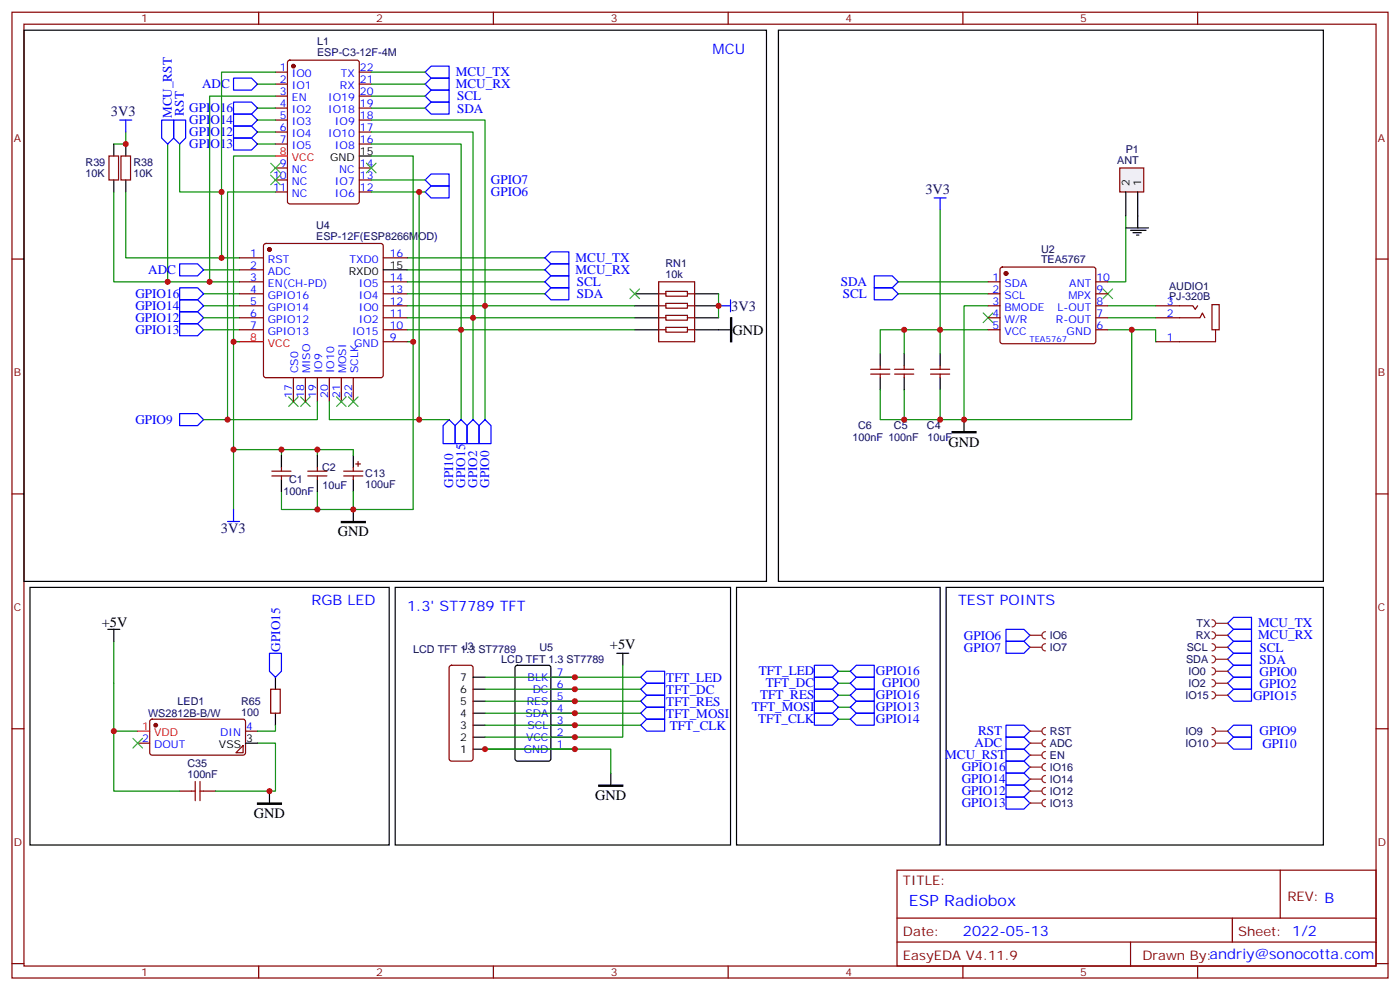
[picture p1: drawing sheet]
<svg xmlns="http://www.w3.org/2000/svg" width="412mm" height="291mm" viewBox="0 0 412 291" stroke-linecap="round" stroke-linejoin="round" font-family="sans-serif">
<g fill="none" stroke="#870000" stroke-width=".35">
<path d="M3.5 3.6h405.4v284.3h-405.4zM7.1 7.1h398.2v277.3h-398.2zM76.2 3.6v3.5M145.3 3.6v3.5M214.5 3.6v3.5M283.6 3.6v3.5M352.8 3.6v3.5M32.1 45.9h2.8v7.1h-2.8zM35.6 45.9h2.9v7.1h-2.9zM3.5 76.3h3.6M70.6 75.9h7M70.6 79.4h7"/>
<path d="M77.8 71.9l.5-.2h33.9l.5 .2 .2 .5v38.1l-.2 .5-.5 .2h-33.9l-.5-.2-.2-.5v-38.1zM112.9 75.9h7M405.3 76.3h3.6M70.6 97.1h7M70.6 86.5h7M70.6 93.6h7M70.6 83h7M70.6 90h7M112.9 97.1h7M112.9 86.5h7M112.9 93.6h7M112.9 83h7"/>
<path d="M112.9 90h7M194 97.1h2.1M194 83h10.6v17.6h-10.6zM194 86.5h2.1M194 93.6h2.1M194 90h2.1M196.1 85.8h6.4v1.4h-6.4zM196.1 89.3h6.4v1.4h-6.4zM196.1 92.9h6.4v1.4h-6.4zM196.1 96.4h6.4v1.4h-6.4zM202.5 97.1h2.1M202.5 86.5h2.1"/>
<path d="M202.5 93.6h2.1M202.5 90h2.1M86.4 111.2v7.1M90 111.2v7.1M93.5 111.2v7.1M97 111.2v7.1M100.5 111.2v7.1M104.1 111.2v7.1M112.9 100.6h7M80.1 138.7h5.6M82.9 137.7v1M90.7 138.7h5.6"/>
<path d="M93.5 137.7v1M101.2 138.7h5.7M104.1 137.7v1M104.8 136.6h1.4M105.5 135.9v1.4M3.5 145.4h3.6M80.1 140.1h5.6M82.9 140.1v1.1M90.7 140.1h5.6M93.5 140.1v1.1M101.2 140.1h5.7M104.1 140.1v1.1"/>
<path d="M405.3 145.4h3.6M3.5 214.6h3.6M79.7 202.9h2.8v7.1h-2.8zM405.3 214.6h3.6M52.9 232.9h3.5M60 232.9h3.5M264.2 256.2h141.1v28.2h-141.1zM377.1 256.2v14.1M264.2 270.3h141.1M264.2 277.4h141.1M333 277.4v7M363 270.3v7.1"/>
<path d="M3.5 283.7h3.6M76.2 284.4v3.5M145.3 284.4v3.5M214.5 284.4v3.5M283.6 284.4v3.5M352.8 284.4v3.5M405.3 283.7h3.6"/>
</g>
<g fill="none" stroke="#000" stroke-width=".35">
<path d="M7.1 8.9h218.7v162.3h-218.7zM33.5 42.4v3.5M33.5 53v3.5M37 42.4v3.5M37 53v3.5M112.9 79.4h7M187 86.5h7M187 90h7M187 93.6h7M187 97.1h7M204.6 86.5h7.1M204.6 90h7.1"/>
<path d="M204.6 93.6h7.1M204.6 97.1h10.6M82.9 134.1v3.6M93.5 134.1v3.6M104.1 134.1v3.6M82.9 141.2v3.5M93.5 141.2v3.5M104.1 141.2v3.5M104.1 150v3.5M81.1 199.4v3.5M81.1 210v3.5M79.4 232.9v3.5"/>
</g>
<g fill="none" stroke="#008700" stroke-width=".35">
<path d="M37 38.9v3.5h-3.5M33.5 56.5v26.5h37.1M37 56.5v19.4h33.6M49.4 42.4v40.6M60 79.4h10.6M119.9 79.4h40.6M119.9 75.9h40.6M331.6 63.6v19.4h-5.3M60 97.1h10.6M60 93.6h10.6M60 90h10.6M60 86.5h10.6"/>
<path d="M119.9 83h40.6M119.9 93.6h67.1M119.9 97.1h67.1M119.9 90h67.1M119.9 86.5h40.6M135.8 97.1v26.4M139.3 93.6v29.9M142.9 90v33.5M211.7 86.5v7.1M291 90h-7v33.5h-17.7v-8.8M70.6 100.6h-1.8v49.4M119.9 100.6h1.8v49.4h-17.6"/>
<path d="M68.8 132.4h14.1v1.7M82.9 132.4h10.6v1.7M93.5 132.4h10.6v1.7M82.9 144.7v5.3h21.2v-5.3M93.5 144.7v5.3M33.5 188.8v44.1h19.4M33.5 215.3h7.1M75.8 218.8h5.3v14.1h-17.6"/>
</g>
<path d="M56.4 232.9h1.1M57.5 230.1v5.6M58.9 230.1v5.6M58.9 232.9h1.1" fill="none" stroke="#a10000" stroke-width=".35"/>
<path d="M215.2 93.6h.3v7h-.3zM100.5 153.5h7.1v.4h-7.1zM75.8 236.4h7.1v.4h-7.1z" fill="#000" stroke="#000" stroke-width=".35"/>
<g fill="none" stroke="#00f" stroke-width=".35">
<path d="M35.3 35.3h3.5M37 35.3v3.6M47.6 35.3h3.6v5.3l-1.8 1.8-1.8-1.8zM52.9 77.7h5.3l1.8 1.7-1.8 1.8h-5.3zM52.9 91.8h5.3l1.8 1.8-1.8 1.7h-5.3zM52.9 95.3h5.3l1.8 1.8-1.8 1.7h-5.3zM52.9 88.3h5.3l1.8 1.7-1.8 1.8h-5.3zM52.9 84.7h5.3l1.8 1.8-1.8 1.8h-5.3zM160.5 83l1.8-1.8h5.3v3.5h-5.3zM160.5 86.5l1.8-1.8h5.3v3.6h-5.3zM211.7 90h3.5M215.2 88.3v3.5"/>
<path d="M135.8 123.5l1.8 1.8v5.3h-3.5v-5.3zM139.3 123.5l1.8 1.8v5.3h-3.5v-5.3zM142.9 123.5l1.7 1.8v5.3h-3.5v-5.3zM67 153.5h3.6M68.8 150v3.5"/>
</g>
<path d="M85 116.8l2.8 2.9M87.8 116.8l-2.8 2.9M88.5 116.8l2.9 2.9M91.4 116.8l-2.9 2.9M99.1 116.8l2.9 2.9M102 116.8l-2.9 2.9M102.7 116.8l2.8 2.9M105.5 116.8l-2.8 2.9" fill="none" stroke="#3c3" stroke-width=".35"/>
<circle cx="79.4" cy="73.4" r=".53" fill="#870000" stroke="#870000" stroke-width=".35"/>
<path d="M70.6 100.6h7" fill="none" stroke="#f00" stroke-width=".35"/>
<path d="M329.8 49.5h7.1v7h-7.1z" fill="#f0f0f0" stroke="#870000" stroke-width=".35"/>
<g fill="none" stroke="#000" stroke-width=".35">
<path d="M229.3 8.9h160.5v162.3h-160.5zM105.8 45.9h3.6M331.6 56.5v7.1M335.1 56.5v10.6M331.6 67.1h6.7M333 67.8h4.6M333.7 68.5h2.5M334.8 69.2h.7M266.3 104.1v3.6M266.3 111.2v3.5M276.9 104.1v3.6M276.9 111.2v3.5"/>
<path d="M284 123.5v3.6M8.8 172.9h105.9v75.9h-105.9zM116.4 172.9h98.8v75.9h-98.8zM217 172.9h59.9v75.9h-59.9zM278.7 172.9h111.1v75.9h-111.1zM31.7 185.3h3.6M33.5 185.3v3.5M139.3 199.4h3.6M151.9 196.1l.5-.2h9.2l.6 .4 .1 27.1-.5 .6-9.4 .1-.7-.5v-27zM181.7 192.3h3.5M183.4 192.3v3.6M72.3 218.8h3.5"/>
<path d="M139.3 202.9h3.6M139.3 206.4h3.6M139.3 210h3.6M139.3 213.5h3.6M139.3 217h3.6M139.3 220.6h3.6M179.9 227.6v3.5"/>
</g>
<g fill="none" stroke="#00f" stroke-width=".35">
<path d="M51.2 35.3h3.5v5.3l-1.8 1.8-1.7-1.8zM68.8 37.1h5.3l1.7 1.8-1.7 1.7h-5.3zM68.8 33.6h5.3l1.7 1.7-1.7 1.8h-5.3zM68.8 30.1h5.3l1.7 1.7-1.7 1.8h-5.3zM68.8 23h5.3l1.7 1.8-1.7 1.7h-5.3zM125.2 28.3l1.8-1.8h5.3v3.6h-5.3zM125.2 31.8l1.8-1.7h5.3v3.5h-5.3zM125.2 21.2l1.8-1.7h5.3v3.5h-5.3zM125.2 24.8l1.8-1.8h5.3v3.5h-5.3zM68.8 40.6h5.3l1.7 1.8-1.7 1.8h-5.3zM275.2 58.3h3.5M276.9 58.3v3.5"/>
<path d="M160.5 79.4l1.8-1.7h5.3v3.5h-5.3zM162.3 74.2h5.3v3.5h-5.3l-1.8-1.8zM257.5 84.7h5.3l1.8 1.8-1.8 1.8h-5.3zM257.5 81.2h5.3l1.8 1.8-1.8 1.7h-5.3zM79.4 192.3h3.5v5.3l-1.8 1.8-1.7-1.8zM188.7 199.4l1.8-1.8h5.3v3.6h-5.3zM239.9 199.4h5.3l1.7 1.8-1.7 1.7h-5.3zM239.9 195.9h5.3l1.7 1.7-1.7 1.8h-5.3zM250.5 197.6l1.7-1.7h5.3v3.5h-5.3zM361.6 197.6l1.8-1.7h5.3v3.5h-5.3zM361.6 194.1l1.8-1.8h5.3v3.6h-5.3zM361.6 190.6l1.8-1.8h5.3v3.5h-5.3z"/>
<path d="M361.6 187l1.8-1.7h5.3v3.5h-5.3zM361.6 183.5l1.8-1.7h5.3v3.5h-5.3zM188.7 213.5l1.8-1.8h5.3v3.6h-5.3zM188.7 210l1.8-1.8h5.3v3.5h-5.3zM188.7 202.9l1.8-1.7h5.3v3.5h-5.3zM188.7 206.4l1.8-1.7h5.3v3.5h-5.3zM239.9 202.9h5.3l1.7 1.8-1.7 1.7h-5.3zM239.9 206.4h5.3l1.7 1.8-1.7 1.8h-5.3zM239.9 210h5.3l1.7 1.7-1.7 1.8h-5.3zM250.5 204.7l1.7-1.8h5.3v3.5h-5.3zM250.5 211.7l1.7-1.7h5.3v3.5h-5.3zM250.5 201.2l1.7-1.8h5.3v3.5h-5.3z"/>
<path d="M252.2 206.4h5.3v3.6h-5.3l-1.7-1.8zM296.3 217h5.3l1.8 1.8-1.8 1.8h-5.3zM296.3 213.5h5.3l1.8 1.8-1.8 1.7h-5.3zM361.6 204.7l1.8-1.8h5.3v3.5h-5.3zM361.6 201.2l1.8-1.8h5.3v3.5h-5.3zM296.3 234.7h5.3l1.8 1.7-1.8 1.8h-5.3zM296.3 231.1h5.3l1.8 1.8-1.8 1.8h-5.3zM296.3 227.6h5.3l1.8 1.8-1.8 1.7h-5.3zM296.3 224.1h5.3l1.8 1.7-1.8 1.8h-5.3zM296.3 220.6h5.3l1.8 1.7-1.8 1.8h-5.3z"/>
</g>
<g fill="none" stroke="#008700" stroke-width=".35">
<path d="M75.8 38.9h5.3M75.8 35.3h5.3M75.8 31.8h5.3M75.8 24.8h5.3M81.1 28.3h-19.4v54.7M81.1 21.2h-15.8v35.3h-12.4v-14.1M109.4 35.3h33.5v54.7M109.4 38.9h29.9v54.7M109.4 31.8h15.8M109.4 24.8h15.8M109.4 28.3h15.8M109.4 21.2h15.8"/>
<path d="M65.3 56.5v19.4M75.8 42.4h5.3M81.1 45.9h-12.3v54.7M109.4 45.9h12.3v54.7M109.4 42.4h26.4v54.7M276.9 61.8v35.3h14.1M264.6 83h26.4M264.6 86.5h26.4M326.3 97.1h14.1v3.5M326.3 90h14.1M326.3 93.6h14.1M333.4 97.1v26.4h-49.4"/>
<path d="M266.3 104.1v-7h10.6v7M276.9 114.7v8.8M142.9 199.4h45.8M183.4 195.9v21.1h-40.5M246.9 197.6h3.6M81.1 213.5v1.8h-5.3M142.9 202.9h45.8M142.9 206.4h45.8M142.9 210h45.8M142.9 213.5h45.8M246.9 204.7h3.6M246.9 201.2h3.6"/>
<path d="M246.9 208.2h3.6M246.9 211.7h3.6M169.3 220.6h-26.4h37v7"/>
</g>
<path d="M280.5 127.1h7v.3h-7zM176.4 231.1h7v.4h-7z" fill="#000" stroke="#000" stroke-width=".35"/>
<g fill="none" stroke="#870000" stroke-width=".35">
<path d="M84.9 17.9l.5-.2h19.7l.7 .4v41.2l-.4 .7h-20l-.7-.4v-41.2zM81.1 21.2h3.6M81.1 24.8h3.6M81.1 28.3h3.6M81.1 31.8h3.6M81.1 35.3h3.6M81.1 38.9h3.6M105.8 21.2h3.6M105.8 24.8h3.6M105.8 28.3h3.6M105.8 31.8h3.6M105.8 35.3h3.6"/>
<path d="M105.8 38.9h3.6M81.1 42.4h3.6M81.1 49.5h3.6M81.1 53h3.6M81.1 56.5h3.6M105.8 42.4h3.6M105.8 49.5h3.6M105.8 53h3.6M105.8 56.5h3.6M340.4 93.6h13.1l.7-1.5 .7 1.5M340.4 90h11l.7 1.1 .7-1.1M357 89.7h2.1v7.4h-2.1z"/>
<path d="M358.1 97.1v3.5h-17.7M263.5 110.1h5.7M263.5 108.7h5.7M266.3 107.7v1M266.3 110.1v1.1M274.1 110.1h5.7M274.1 108.7h5.7M276.9 107.7v1M276.9 110.1v1.1M132.5 196.1l.5-.2h5.6l.7 .4v27.1l-.2 .5-.5 .2h-5.6l-.5-.2-.2-.5v-26.8zM162.3 199.4h7M40.6 218.8h3.5"/>
<path d="M44.3 211.9l.5-.2 27.1 .1 .4 .6v9.5l-.7 .4h-27.1l-.4-.7v-9.2zM71.6 219.5v2.1h-2.1zM72.3 215.3h3.5M162.3 217h7M162.3 213.5h7M162.3 210h7M162.3 206.4h7M162.3 202.9h7M162.3 220.6h7"/>
</g>
<path d="M79.7 51.6l2.8 2.8M79.7 48l2.8 2.9M82.5 51.6l-2.8 2.8M82.5 48l-2.8 2.9M107.9 48l2.9 2.9M110.8 48l-2.9 2.9M185.6 85.1l2.8 2.8M188.4 85.1l-2.8 2.8M39.2 217.4l2.8 2.8M42 217.4l-2.8 2.8" fill="none" stroke="#3c3" stroke-width=".35"/>
<g fill="#870000" stroke="#870000" stroke-width=".35">
<circle cx="45.9" cy="213.5" r=".53"/>
<circle cx="86.4" cy="19.5" r=".53"/>
</g>
<path d="M81.1 45.9h3.6M40.6 215.3h3.5" fill="none" stroke="#f00" stroke-width=".35"/>
<path d="M357 182.5a1.06 1.06 0 0 1 1.1 1 1.06 1.06 0 0 1-1.1 1.1M358.1 183.5h3.5" fill="none" stroke="#8c2424" stroke-width=".35"/>
<circle cx="361.6" cy="183.5" r=".18" fill="#8c2424"/>
<path d="M357 186a1.06 1.06 0 0 1 1.1 1 1.06 1.06 0 0 1-1.1 1.1M358.1 187h3.5" fill="none" stroke="#8c2424" stroke-width=".35"/>
<circle cx="361.6" cy="187" r=".18" fill="#8c2424"/>
<path d="M357 189.5a1.06 1.06 0 0 1 1.1 1.1 1.06 1.06 0 0 1-1.1 1M358.1 190.6h3.5" fill="none" stroke="#8c2424" stroke-width=".35"/>
<circle cx="361.6" cy="190.6" r=".18" fill="#8c2424"/>
<path d="M357 193a1.06 1.06 0 0 1 1.1 1.1 1.06 1.06 0 0 1-1.1 1.1M358.1 194.1h3.5" fill="none" stroke="#8c2424" stroke-width=".35"/>
<circle cx="361.6" cy="194.1" r=".18" fill="#8c2424"/>
<path d="M357 196.6a1.06 1.06 0 0 1 1.1 1 1.06 1.06 0 0 1-1.1 1.1M358.1 197.6h3.5" fill="none" stroke="#8c2424" stroke-width=".35"/>
<circle cx="361.6" cy="197.6" r=".18" fill="#8c2424"/>
<path d="M357 200.1a1.06 1.06 0 0 1 1.1 1.1 1.06 1.06 0 0 1-1.1 1M358.1 201.2h3.5" fill="none" stroke="#8c2424" stroke-width=".35"/>
<circle cx="361.6" cy="201.2" r=".18" fill="#8c2424"/>
<path d="M357 203.6a1.06 1.06 0 0 1 1.1 1.1 1.06 1.06 0 0 1-1.1 1M358.1 204.7h3.5" fill="none" stroke="#8c2424" stroke-width=".35"/>
<circle cx="361.6" cy="204.7" r=".18" fill="#8c2424"/>
<path d="M303.4 215.3h3.5M308 214.2a1.06 1.06 0 0 0-1.1 1.1 1.06 1.06 0 0 0 1.1 1" fill="none" stroke="#8c2424" stroke-width=".35"/>
<circle cx="303.4" cy="215.3" r=".18" fill="#8c2424"/>
<path d="M303.4 218.8h3.5M308 217.7a1.06 1.06 0 0 0-1.1 1.1 1.06 1.06 0 0 0 1.1 1.1" fill="none" stroke="#8c2424" stroke-width=".35"/>
<circle cx="303.4" cy="218.8" r=".18" fill="#8c2424"/>
<path d="M303.4 222.3h3.5M308 221.3a1.06 1.06 0 0 0-1.1 1 1.06 1.06 0 0 0 1.1 1.1" fill="none" stroke="#8c2424" stroke-width=".35"/>
<circle cx="303.4" cy="222.3" r=".18" fill="#8c2424"/>
<path d="M303.4 225.8h3.5M308 224.8a1.06 1.06 0 0 0-1.1 1 1.06 1.06 0 0 0 1.1 1.1" fill="none" stroke="#8c2424" stroke-width=".35"/>
<circle cx="303.4" cy="225.8" r=".18" fill="#8c2424"/>
<path d="M303.4 229.4h3.5M308 228.3a1.06 1.06 0 0 0-1.1 1.1 1.06 1.06 0 0 0 1.1 1" fill="none" stroke="#8c2424" stroke-width=".35"/>
<circle cx="303.4" cy="229.4" r=".18" fill="#8c2424"/>
<path d="M303.4 232.9h3.5M308 231.8a1.06 1.06 0 0 0-1.1 1.1 1.06 1.06 0 0 0 1.1 1.1" fill="none" stroke="#8c2424" stroke-width=".35"/>
<circle cx="303.4" cy="232.9" r=".18" fill="#8c2424"/>
<path d="M303.4 236.4h3.5M308 235.4a1.06 1.06 0 0 0-1.1 1 1.06 1.06 0 0 0 1.1 1.1" fill="none" stroke="#8c2424" stroke-width=".35"/>
<circle cx="303.4" cy="236.4" r=".18" fill="#8c2424"/>
<path d="M52.9 121.8h5.3l1.8 1.7-1.8 1.8h-5.3zM132.3 123.5l1.8 1.8v5.3h-3.6v-5.3zM361.6 215.3l1.8-1.8h5.3v3.5h-5.3zM361.6 218.8l1.8-1.8h5.3v3.6h-5.3z" fill="none" stroke="#00f" stroke-width=".35"/>
<path d="M93.5 118.3v5.2h-33.5M97 118.3v5.2h35.3" fill="none" stroke="#008700" stroke-width=".35"/>
<path d="M357 214.2a1.06 1.06 0 0 1 1.1 1.1 1.06 1.06 0 0 1-1.1 1M358.1 215.3h3.5" fill="none" stroke="#8c2424" stroke-width=".35"/>
<circle cx="361.6" cy="215.3" r=".18" fill="#8c2424"/>
<path d="M357 217.7a1.06 1.06 0 0 1 1.1 1.1 1.06 1.06 0 0 1-1.1 1.1M358.1 218.8h3.5" fill="none" stroke="#8c2424" stroke-width=".35"/>
<circle cx="361.6" cy="218.8" r=".18" fill="#8c2424"/>
<path d="M125.2 53l1.8-1.8h5.3v3.6h-5.3zM125.2 56.5l1.8-1.7h5.3v3.5h-5.3zM296.3 188.8h5.3l1.8 1.8-1.8 1.7h-5.3zM296.3 185.3h5.3l1.8 1.7-1.8 1.8h-5.3z" fill="none" stroke="#00f" stroke-width=".35"/>
<path d="M109.4 53h15.8M109.4 56.5h15.8" fill="none" stroke="#008700" stroke-width=".35"/>
<path d="M303.4 187h3.5M308 186a1.06 1.06 0 0 0-1.1 1 1.06 1.06 0 0 0 1.1 1.1" fill="none" stroke="#8c2424" stroke-width=".35"/>
<circle cx="303.4" cy="187" r=".18" fill="#8c2424"/>
<path d="M303.4 190.6h3.5M308 189.5a1.06 1.06 0 0 0-1.1 1.1 1.06 1.06 0 0 0 1.1 1" fill="none" stroke="#8c2424" stroke-width=".35"/>
<circle cx="303.4" cy="190.6" r=".18" fill="#8c2424"/>
<path d="M289.6 92.1l2.9 2.9M292.5 92.1l-2.9 2.9M324.9 85.1l2.8 2.8M327.7 85.1l-2.8 2.8" fill="none" stroke="#3c3" stroke-width=".35"/>
<path d="M81.1 56.5h-14.1v67M123.5 56.5v67M266.3 97.1h-7v7M259.3 114.7v8.8h7" fill="none" stroke="#008700" stroke-width=".35"/>
<g fill="none" stroke="#870000" stroke-width=".35">
<path d="M294.8 78.8l.5-.2h26.8l.5 .2 .2 .5v21.2l-.2 .5-.5 .2h-26.8l-.5-.2-.2-.5v-21.2zM291 83h3.6M291 86.5h3.6M291 90h3.6M291 93.6h3.6M291 97.1h3.6M322.8 83h3.5M322.8 86.5h3.5M322.8 90h3.5M322.8 93.6h3.5M322.8 97.1h3.5M256.5 110.1h5.6"/>
<path d="M256.5 108.7h5.6M259.3 107.7v1M259.3 110.1v1.1"/>
</g>
<path d="M259.3 104.1v3.6M259.3 111.2v3.5" fill="none" stroke="#000" stroke-width=".35"/>
<circle cx="296.3" cy="80.5" r=".53" fill="#870000" stroke="#870000" stroke-width=".35"/>
<g fill="#c00">
<circle cx="33.5" cy="215.3" r=".88"/>
<circle cx="37" cy="42.4" r=".88"/>
<circle cx="135.8" cy="97.1" r=".88"/>
<circle cx="139.3" cy="93.6" r=".88"/>
<circle cx="142.9" cy="90" r=".88"/>
<circle cx="211.7" cy="90" r=".88"/>
<circle cx="104.1" cy="150" r=".88"/>
<circle cx="93.5" cy="150" r=".88"/>
<circle cx="93.5" cy="132.4" r=".88"/>
<circle cx="82.9" cy="132.4" r=".88"/>
<circle cx="276.9" cy="97.1" r=".88"/>
<circle cx="284" cy="123.5" r=".88"/>
<circle cx="276.9" cy="123.5" r=".88"/>
<circle cx="79.4" cy="232.9" r=".88"/>
<circle cx="169.3" cy="213.5" r=".88"/>
<circle cx="169.3" cy="210" r=".88"/>
<circle cx="169.3" cy="206.4" r=".88"/>
<circle cx="169.3" cy="202.9" r=".88"/>
<circle cx="169.3" cy="199.4" r=".88"/>
<circle cx="169.3" cy="220.6" r=".88"/>
<circle cx="142.9" cy="220.6" r=".88"/>
<circle cx="169.3" cy="217" r=".88"/>
<circle cx="333.4" cy="97.1" r=".88"/>
<circle cx="68.8" cy="132.4" r=".88"/>
<circle cx="121.7" cy="100.6" r=".88"/>
<circle cx="68.8" cy="100.6" r=".88"/>
<circle cx="61.7" cy="83" r=".88"/>
<circle cx="65.3" cy="75.9" r=".88"/>
<circle cx="49.4" cy="83" r=".88"/>
<circle cx="123.5" cy="123.5" r=".88"/>
<circle cx="123.5" cy="56.5" r=".88"/>
<circle cx="266.3" cy="97.1" r=".88"/>
<circle cx="266.3" cy="123.5" r=".88"/>
<circle cx="65.3" cy="56.5" r=".88"/>
<circle cx="67" cy="123.5" r=".88"/>
</g>
<text font-size="4.6" fill="#00f" x="267.8" y="266.8">ESP Radiobox</text>
<g font-size="4.2" fill="#00f">
<text x="209.9" y="15.9">MCU</text>
<text x="91.7" y="178.2">RGB LED</text>
<text x="119.9" y="180">1.3' ST7789 TFT</text>
<text x="282.2" y="178.2">TEST POINTS</text>
<text x="283.6" y="275.6">2022-05-13</text>
</g>
<g font-size="4.2" fill="#000080">
<text x="32.7" y="34.3">3V3</text>
<text x="272.6" y="57.2">3V3</text>
<text x="215.4" y="91.4">3V3</text>
<text x="65.1" y="157">3V3</text>
</g>
<g font-size="4.2">
<text x="215.7" y="98.5">GND</text>
<text x="279.4" y="131.5">GND</text>
<text x="99.5" y="157.9">GND</text>
<text x="30" y="184.6">+5V</text>
<text x="179.7" y="191.1">+5V</text>
<text x="175.3" y="235.5">GND</text>
<text x="74.8" y="240.8">GND</text>
</g>
<g font-size="3.9" fill="#00f">
<text x="134.3" y="22.4">MCU_TX</text>
<text x="59.5" y="26">ADC</text>
<text x="134.3" y="25.9">MCU_RX</text>
<text x="134.7" y="29.5">SCL</text>
<text x="50.7" y="34.8" transform="rotate(-90 50.7 34.8)">MCU_RST</text>
<text x="54.1" y="34" transform="rotate(-90 54.1 34)">RST</text>
<text x="55.8" y="33.1">GPIO16</text>
<text x="134.7" y="33.1">SDA</text>
<text x="55.8" y="40.1">GPIO12</text>
<text x="55.8" y="36.6">GPIO14</text>
<text x="55.8" y="43.6">GPIO13</text>
<text x="144.6" y="54.2">GPIO7</text>
<text x="144.6" y="57.8">GPIO6</text>
<text x="169.5" y="77.1">MCU_TX</text>
<text x="43.7" y="80.7">ADC</text>
<text x="169.5" y="80.6">MCU_RX</text>
<text x="39.9" y="87.7">GPIO16</text>
<text x="169.9" y="84.2">SCL</text>
<text x="169.9" y="87.8">SDA</text>
<text x="247.6" y="84.1">SDA</text>
<text x="248.3" y="87.7">SCL</text>
<text x="39.9" y="94.8">GPIO12</text>
<text x="39.9" y="91.3">GPIO14</text>
<text x="39.9" y="98.3">GPIO13</text>
<text x="39.9" y="124.8">GPIO9</text>
<text x="133.5" y="143.6" transform="rotate(-90 133.5 143.6)">GPI10</text>
<text x="137.1" y="143.6" transform="rotate(-90 137.1 143.6)">GPIO15</text>
<text x="140.6" y="143.6" transform="rotate(-90 140.6 143.6)">GPIO2</text>
<text x="144.1" y="143.6" transform="rotate(-90 144.1 143.6)">GPIO0</text>
<text x="370.6" y="184.7">MCU_TX</text>
<text x="82.5" y="191.9" transform="rotate(-90 82.5 191.9)">GPIO15</text>
<text x="283.9" y="191.8">GPIO7</text>
<text x="283.9" y="188.3">GPIO6</text>
<text x="370.6" y="188.2">MCU_RX</text>
<text x="371" y="191.8">SCL</text>
<text x="371" y="195.4">SDA</text>
<text x="196.3" y="200.7">TFT_LED</text>
<text x="223.5" y="198.7">TFT_LED</text>
<text x="225.6" y="202.2">TFT_DC</text>
<text x="258" y="198.7">GPIO16</text>
<text x="259.9" y="202.3">GPIO0</text>
<text x="371" y="202.5">GPIO2</text>
<text x="371" y="198.9">GPIO0</text>
<text x="196.3" y="204.2">TFT_DC</text>
<text x="196.3" y="207.8">TFT_RES</text>
<text x="221.4" y="209.2">TFT_MOSI</text>
<text x="223.9" y="205.7">TFT_RES</text>
<text x="258" y="205.7">GPIO16</text>
<text x="258" y="209.4">GPIO13</text>
<text x="369.1" y="206">GPIO15</text>
<text x="196.3" y="211.3">TFT_MOSI</text>
<text x="197.3" y="214.8">TFT_CLK</text>
<text x="223.3" y="212.8">TFT_CLK</text>
<text x="258" y="212.9">GPIO14</text>
<text x="287.1" y="220.1">ADC</text>
<text x="288.1" y="216.5">RST</text>
<text x="371" y="216.4">GPIO9</text>
<text x="371.8" y="220.2">GPI10</text>
<text x="278.4" y="223.5">MCU_RST</text>
<text x="283.3" y="227.1">GPIO16</text>
<text x="283.3" y="230.6">GPIO14</text>
<text x="283.3" y="237.7">GPIO13</text>
<text x="283.3" y="234.1">GPIO12</text>
</g>
<g font-size="3.9" fill="#800">
<text x="266" y="260.4">TITLE:</text>
<text x="379.2" y="265.4">REV: B</text>
<text x="266" y="275.6">Date:</text>
<text x="364.8" y="275.6">Sheet: 1/2</text>
<text x="266" y="282.6">EasyEDA V4.11.9</text>
<text x="336.5" y="282.6">Drawn By:andriy@sonocotta.com</text>
</g>
<g font-size="3.2" fill="#800">
<text x="41.6" y="6.6">1</text>
<text x="110.8" y="6.6">2</text>
<text x="179.9" y="6.6">3</text>
<text x="249.1" y="6.6">4</text>
<text x="318.2" y="6.6">5</text>
<text x="4.1" y="41.7">A</text>
<text x="405.9" y="41.7">A</text>
<text x="4.1" y="110.8">B</text>
<text x="405.9" y="110.8">B</text>
<text x="4.1" y="180">C</text>
<text x="405.9" y="180">C</text>
<text x="4.1" y="249.1">D</text>
<text x="405.9" y="249.1">D</text>
<text x="41.6" y="287.4">1</text>
<text x="110.8" y="287.4">2</text>
<text x="179.9" y="287.4">3</text>
<text x="249.1" y="287.4">4</text>
<text x="318.2" y="287.4">5</text>
</g>
<g font-size="3.2" fill="#000080">
<text x="93.4" y="16.6">ESP-C3-12F-4M</text>
<text x="93.4" y="13.2">L1</text>
<text x="331.6" y="45.2">P1</text>
<text x="25.2" y="52">10K</text>
<text x="25.2" y="48.8">R39</text>
<text x="39.3" y="52">10K</text>
<text x="39.3" y="48.8">R38</text>
<text x="329.1" y="48.4">ANT</text>
<text x="93.1" y="70.6">ESP-12F(ESP8266MOD)</text>
<text x="93.1" y="67.4">U4</text>
<text x="306.7" y="77.6">TEA5767</text>
<text x="306.7" y="74.5">U2</text>
<text x="196" y="81.9">10k</text>
<text x="196" y="78.7">RN1</text>
<text x="344.4" y="88.4">PJ-320B</text>
<text x="344.4" y="85.2">AUDIO1</text>
<text x="251.1" y="130">100nF 100nF</text>
<text x="252.7" y="126.4">C6</text>
<text x="263.3" y="126.4">C5</text>
<text x="273.1" y="126.4">C4</text>
<text x="273.2" y="130">10uF</text>
<text x="85.2" y="142.3">C1</text>
<text x="94.9" y="138.8">C2</text>
<text x="107.6" y="143.7">100uF</text>
<text x="107.6" y="140.5">C13</text>
<text x="83.5" y="145.8">100nF</text>
<text x="95" y="144.1">10uF</text>
<text x="352.4" y="184.7">TX</text>
<text x="136.2" y="191.5">J3</text>
<text x="158.9" y="191.6">U5</text>
<text x="309.3" y="188.2">IO6</text>
<text x="309.3" y="191.7">IO7</text>
<text x="349.6" y="191.7">SCL</text>
<text x="352.3" y="188.2">RX</text>
<text x="121.7" y="192.3">LCD TFT 1.3 ST7789</text>
<text x="147.7" y="195.3">LCD TFT 1.3 ST7789</text>
<text x="349.4" y="195.2">SDA</text>
<text x="350.1" y="198.8">IO0</text>
<text x="350.1" y="202.3">IO2</text>
<text x="52.3" y="207.6">LED1</text>
<text x="71" y="207.6">R65</text>
<text x="349.2" y="205.8">IO15</text>
<text x="43.6" y="211.2">WS2812B-B/W</text>
<text x="71" y="210.8">100</text>
<text x="309.3" y="216.4">RST</text>
<text x="309.3" y="219.9">ADC</text>
<text x="349.2" y="216.4">IO9</text>
<text x="349.2" y="220">IO10</text>
<text x="55.2" y="225.8">C35</text>
<text x="309.3" y="223.5">EN</text>
<text x="309.3" y="227">IO16</text>
<text x="55.2" y="229">100nF</text>
<text x="309.3" y="230.5">IO14</text>
<text x="309.3" y="234">IO12</text>
<text x="309.3" y="237.6">IO13</text>
</g>
<g font-size="3.2" fill="#00f">
<text x="82.5" y="20.9">1</text>
<text x="86" y="22.6">IO0</text>
<text x="100.4" y="22.6">TX</text>
<text x="106" y="20.9">22</text>
<text x="82.5" y="24.4">2</text>
<text x="82.5" y="27.9">3</text>
<text x="86" y="26.2">IO1</text>
<text x="86" y="29.7">EN</text>
<text x="96.7" y="29.7">IO19</text>
<text x="100.1" y="26.2">RX</text>
<text x="106" y="27.9">20</text>
<text x="106" y="24.4">21</text>
<text x="82.5" y="31.5">4</text>
<text x="82.5" y="35">5</text>
<text x="86" y="33.2">IO2</text>
<text x="96.7" y="33.2">IO18</text>
<text x="106" y="35">18</text>
<text x="106" y="31.5">19</text>
<text x="82.5" y="38.5">6</text>
<text x="86" y="36.8">IO3</text>
<text x="86" y="40.3">IO4</text>
<text x="96.7" y="40.3">IO10</text>
<text x="98.7" y="36.8">IO9</text>
<text x="106" y="38.5">17</text>
<text x="82.5" y="42.1">7</text>
<text x="86" y="43.8">IO5</text>
<text x="98.7" y="43.8">IO8</text>
<text x="106" y="42.1">16</text>
<text x="80.5" y="52.6">10</text>
<text x="82.5" y="49.1">9</text>
<text x="86" y="50.9">NC</text>
<text x="99.9" y="50.9">NC</text>
<text x="106" y="52.6">13</text>
<text x="106" y="49.1">14</text>
<text x="80.5" y="56.2">11</text>
<text x="86" y="54.4">NC</text>
<text x="86" y="57.9">NC</text>
<text x="98.7" y="57.9">IO6</text>
<text x="98.7" y="54.4">IO7</text>
<text x="106" y="56.2">12</text>
<text x="73.7" y="75.6">1</text>
<text x="78.9" y="77.3">RST</text>
<text x="103" y="77.3">TXD0</text>
<text x="114.8" y="75.6">16</text>
<text x="73.7" y="79.1">2</text>
<text x="73.7" y="82.6">3</text>
<text x="78.9" y="80.9">ADC</text>
<text x="114.8" y="82.6">14</text>
<text x="292.4" y="82.6">1</text>
<text x="323" y="82.6">10</text>
<text x="73.7" y="86.1">4</text>
<text x="73.7" y="89.7">5</text>
<text x="78.9" y="84.4">EN(CH-PD)</text>
<text x="78.9" y="87.9">GPIO16</text>
<text x="105.7" y="87.9">IO4</text>
<text x="105.7" y="84.4">IO5</text>
<text x="114.8" y="89.7">12</text>
<text x="114.8" y="86.1">13</text>
<text x="292.4" y="86.1">2</text>
<text x="292.4" y="89.7">3</text>
<text x="295.9" y="84.4">SDA</text>
<text x="295.9" y="87.9">SCL</text>
<text x="314.7" y="87.9">MPX</text>
<text x="315" y="84.4">ANT</text>
<text x="323" y="89.7">8</text>
<text x="323" y="86.1">9</text>
<text x="343.7" y="89.7">3</text>
<text x="73.7" y="93.2">6</text>
<text x="78.9" y="91.4">GPIO14</text>
<text x="78.9" y="95">GPIO12</text>
<text x="105.7" y="95">IO2</text>
<text x="105.7" y="91.4">IO0</text>
<text x="114.8" y="93.2">11</text>
<text x="292.4" y="93.2">4</text>
<text x="295.9" y="91.4">BMODE</text>
<text x="295.9" y="95">W/R</text>
<text x="311.1" y="95">R-OUT</text>
<text x="311.5" y="91.4">L-OUT</text>
<text x="323" y="93.2">7</text>
<text x="343.7" y="93.2">2</text>
<text x="73.7" y="96.7">7</text>
<text x="78.9" y="98.5">GPIO13</text>
<text x="103.7" y="98.5">IO15</text>
<text x="114.8" y="100.3">9</text>
<text x="114.8" y="96.7">10</text>
<text x="292.4" y="96.7">5</text>
<text x="295.9" y="98.5">VCC</text>
<text x="314.2" y="98.5">GND</text>
<text x="323" y="96.7">6</text>
<text x="343.7" y="100.3">1</text>
<text x="104.3" y="102">GND</text>
<text x="87.8" y="109.9" transform="rotate(-90 87.8 109.9)">CS0</text>
<text x="91.4" y="109.9" transform="rotate(-90 91.4 109.9)">MISO</text>
<text x="94.9" y="109.9" transform="rotate(-90 94.9 109.9)">IO9</text>
<text x="98.4" y="109.9" transform="rotate(-90 98.4 109.9)">IO10</text>
<text x="102" y="109.9" transform="rotate(-90 102 109.9)">MOSI</text>
<text x="105.5" y="109.9" transform="rotate(-90 105.5 109.9)">SCLK</text>
<text x="86.1" y="117.2" transform="rotate(-90 86.1 117.2)">17</text>
<text x="89.6" y="117.2" transform="rotate(-90 89.6 117.2)">18</text>
<text x="93.1" y="117.2" transform="rotate(-90 93.1 117.2)">19</text>
<text x="96.7" y="117.2" transform="rotate(-90 96.7 117.2)">20</text>
<text x="100.2" y="117.2" transform="rotate(-90 100.2 117.2)">21</text>
<text x="103.7" y="117.2" transform="rotate(-90 103.7 117.2)">22</text>
<text x="155.4" y="200.4">BLK</text>
<text x="156.9" y="204">DC</text>
<text x="164" y="202.6">6</text>
<text x="164" y="199">7</text>
<text x="155.2" y="207.5">RES</text>
<text x="164" y="209.6">4</text>
<text x="164" y="206.1">5</text>
<text x="72.5" y="214.9">4</text>
<text x="154.8" y="211">SDA</text>
<text x="155.4" y="214.6">SCL</text>
<text x="164" y="213.1">3</text>
<text x="41.9" y="218.4">2</text>
<text x="45.4" y="220.2">DOUT</text>
<text x="64.9" y="216.7">DIN</text>
<text x="154.3" y="221.6">GND</text>
<text x="155" y="218.1">VCC</text>
<text x="164" y="220.2">1</text>
<text x="164" y="216.7">2</text>
</g>
<g font-size="3.2" fill="#f00">
<text x="82.5" y="45.6">8</text>
<text x="86" y="47.3">VCC</text>
<text x="73.7" y="100.3">8</text>
<text x="78.9" y="102">VCC</text>
<text x="41.9" y="214.9">1</text>
<text x="45.4" y="216.7">VDD</text>
</g>
<g font-size="3.2">
<text x="97.2" y="47.3">GND</text>
<text x="106" y="45.6">15</text>
<text x="332.7" y="54.8" transform="rotate(-90 332.7 54.8)">2</text>
<text x="336.2" y="54.8" transform="rotate(-90 336.2 54.8)">1</text>
<text x="102.7" y="80.9">RXD0</text>
<text x="114.8" y="79.1">15</text>
<text x="135.6" y="204">6</text>
<text x="135.6" y="200.4">7</text>
<text x="135.6" y="207.5">5</text>
<text x="135.6" y="211">4</text>
<text x="135.6" y="214.6">3</text>
<text x="64.5" y="220.2">VSS</text>
<text x="72.5" y="218.4">3</text>
<text x="135.6" y="218.1">2</text>
<text x="135.6" y="221.6">1</text>
</g>
<text font-size="2.5" fill="#00f" x="303.3" y="100.6">TEA5767</text>
</svg>
